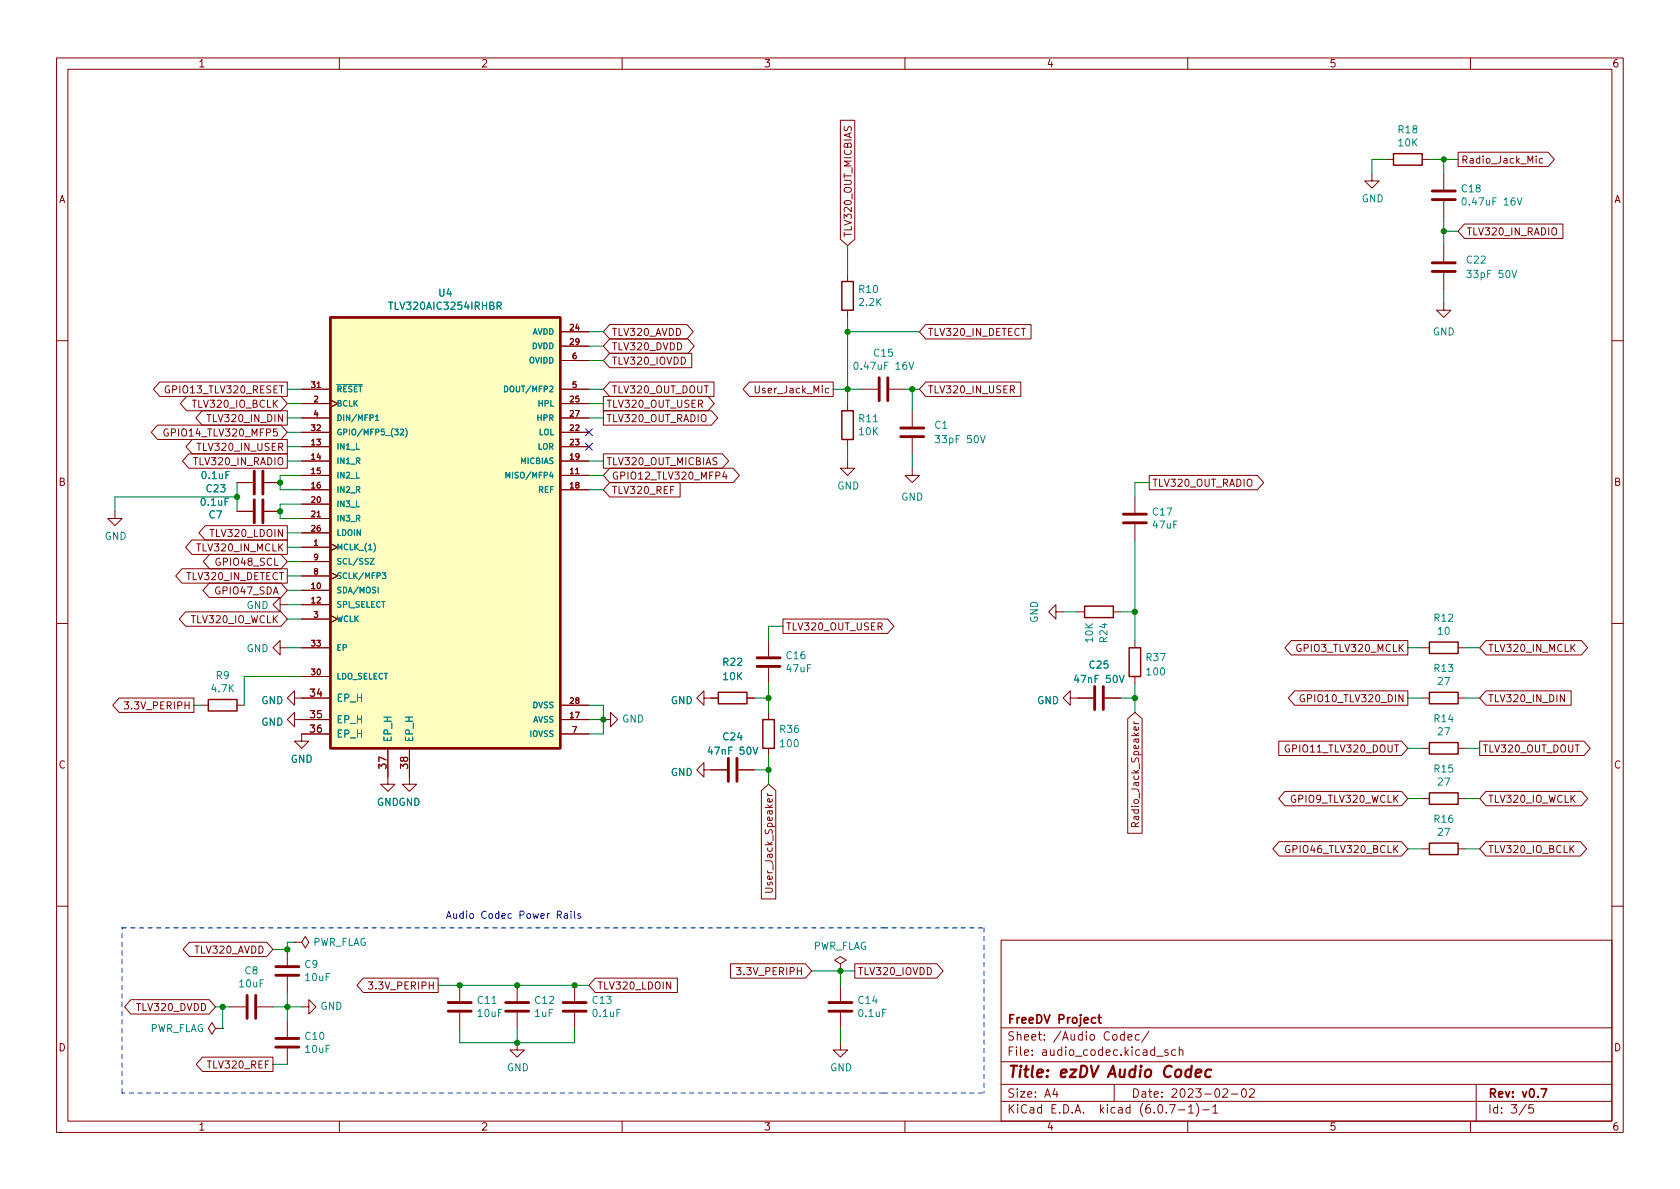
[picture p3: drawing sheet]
<svg xmlns="http://www.w3.org/2000/svg" width="297mm" height="210mm" viewBox="0 0 297 210" stroke-linecap="round" stroke-linejoin="round" font-family="sans-serif">
<g fill="none" stroke="#840000" stroke-width=".18">
<path d="M10 10.2h277v190.1h-277zM12 12.2h273v186.1h-273zM60 10.2v2M110 10.2v2M160 10.2v2M210 10.2v2M260 10.2v2M148.6 21.3h2.5v21l-1.2 1.1-1.3-1.1zM242.6 30.7v1.3h1.2l-1.2 1.3-1.3-1.3h1.3M245.1 28.2h1.3M251.5 28.2h1.2M255.3 30.7v2.8"/>
<path d="M255.3 35.6v2.7M257.8 26.9h15.9l1.1 1.3-1.1 1.3h-15.9zM258.9 39.6h17.4v2.6h-17.4l-1.1-1.3zM272.8 28.1l-.4-.1-.2 .2 .1 .6h.5M99.1 58.7h5M107.8 59.9h13.8l1.2 1.3-1.2 1.3h-13.8l-1.1-1.3zM107.8 57.4h13.7l1.1 1.3-1.1 1.2h-13.7l-1.1-1.2zM149.9 48.5v1.3M149.9 54.9v1.2M163.7 57.4h18.6v2.5h-18.6l-1.1-1.2zM255.3 53.6v1.3h1.2l-1.2 1.2-1.3-1.2h1.3M255.3 43.4v2.8"/>
<path d="M255.3 48.3v2.7M10 60.2h2M27.9 75.2h21.8l1.1 1.2-1.1 1.3h-21.8l-1.2-1.3zM28.2 67.6h22.6v2.5h-22.6l-1.1-1.3zM29.7 75.9a.59 .59 0 0 0-.7 .6 .59 .59 0 0 0 .7 .6l.1-.5h-.3M29.9 68.3a.59 .59 0 0 0-.7 .6 .59 .59 0 0 0 .7 .5l.1-.5h-.3M33 70.1h16.7l1.1 1.3-1.1 1.2h-16.7l-1.1-1.2zM34 77.7h16.8v2.6h-16.8l-1.1-1.3zM35.7 72.6h15.1v2.6h-15.1l-1.1-1.3zM36.6 73.3h.7M53.3 68.8h5.1M53.3 79h5.1"/>
<path d="M53.3 71.4h5.1M53.3 76.4h5.1M53.3 73.9h5.1M58.4 70.7l1.3 .7-1.3 .6M99.1 68.8h5M99.1 79h5M99.1 71.4h5M99.1 76.4h5M99.1 73.9h5M99.1 61.2h5M99.1 63.7h5M106.7 72.6h19.1l1.1 1.3-1.1 1.3h-19.1z"/>
<path d="M106.7 70.1h18.5l1.1 1.3-1.1 1.2h-18.5zM107.8 67.6h18.4v2.5h-18.4l-1.1-1.3zM107.8 62.5h14.5v2.5h-14.5l-1.1-1.3zM132.5 67.6h14.8v2.5h-14.8l-1.1-1.3zM133.5 68.2v1.1l.3 .2h.2l.2-.2v-1.1M149.9 71.4v1.2M149.9 77.7v1.3M152.4 68.8h2.8M157.2 68.8h2.8M161.3 72.6v2.8M161.3 77.5v2.8M163.7 67.6h16.8v2.5h-16.8l-1.1-1.3z"/>
<path d="M285 60.2h2M20.3 90.4v1.3h1.3l-1.3 1.3-1.3-1.3h1.3M33.4 80.3h17.4v2.5h-17.4l-1.1-1.3zM33.9 95.5h16.9v2.5h-16.9l-1.1-1.2zM36.3 93h14.5v2.5h-14.5l-1.1-1.3zM37 98h12.7l1.1 1.3-1.1 1.3h-12.7l-1.1-1.3zM41.9 90.4h2.8M41.9 85.3h2.8M46.7 90.4h2.8M46.7 85.3h2.8M53.3 96.8h5.1M53.3 84.1h5.1"/>
<path d="M53.3 81.5h5.1M53.3 86.6h5.1M53.3 89.1h5.1M53.3 91.7h5.1M53.3 94.2h5.1M53.3 99.3h5.1M58.4 96.1l1.3 .7-1.3 .6M99.1 84.1h5M99.1 81.5h5M99.1 86.6h5M106.7 80.3h21l1.1 1.2-1.1 1.3h-21zM107.8 82.8h21.8l1.1 1.3-1.1 1.2h-21.8l-1.1-1.2z"/>
<path d="M107.8 85.3h12.4v2.6h-12.4l-1.1-1.3zM128.1 83.4l-.3 .9h.8M128.4 83.9v.8M149.9 81.5v1.3h1.2l-1.2 1.3-1.3-1.3h1.3M161.3 82.8v1.3h1.3l-1.3 1.2-1.3-1.2h1.3M200.7 87.9v2.8M200.7 92.7v2.8M203.2 84.1h19.1l1.1 1.2-1.1 1.3h-19.1zM10 110.2h2M32.2 100.6h18.6v2.5h-18.6l-1.1-1.3zM32.8 108.2h16.9l1.1 1.3-1.1 1.2h-16.9l-1.1-1.2zM37 103.1h12.7l1.1 1.3-1.1 1.3h-12.7l-1.1-1.3z"/>
<path d="M49.5 106.9v-1.2l-1.2 1.2 1.2 1.3v-1.3h1.3M49.5 114.5v-1.2l-1.2 1.2 1.2 1.3v-1.3h1.3M53.3 114.5h5.1M53.3 104.4h5.1M53.3 106.9h5.1M53.3 109.5h5.1M53.3 119.6h5.1M53.3 101.8h5.1M58.4 108.8l1.3 .7-1.3 .6M58.4 101.2l1.3 .6-1.3 .7M135.9 113.3v2.8M135.9 118.1v2.8"/>
<path d="M138.4 109.5h18.5l1.1 1.2-1.1 1.3h-18.5zM186.7 108.2v-1.3l-1.3 1.3 1.3 1.3v-1.3h1.3M190.5 108.2h1.3M196.8 108.2h1.3M200.7 113.3v1.2M200.7 119.6v1.3M228.3 113.3h20.6v2.5h-20.6l-1.1-1.3zM251.5 114.5h1.2M257.8 114.5h1.3M262.7 113.3h16.9l1.1 1.2-1.1 1.3h-16.9l-1.1-1.3zM285 110.2h2M21 123.4h13.3v2.6h-13.3l-1.1-1.3z"/>
<path d="M21.9 124.1h.8l-.4 .5 .4 .1v.6l-.2 .1-.6-.1M35.6 124.7h1.2M41.9 124.7h1.3M52.1 127.2v-1.2l-1.3 1.2 1.3 1.3v-1.3h6.3M52.1 123.4v-1.2l-1.3 1.2 1.3 1.3v-1.3h6.3M58.4 129.8h-5.1v1.3h1.3l-1.3 1.2-1.2-1.2h1.2M68.6 132.3v6.4h1.2l-1.2 1.2-1.3-1.2h1.3M72.4 132.3v6.4h1.3l-1.3 1.2-1.3-1.2h1.3M99.1 124.7h5M99.1 127.2h5M99.1 129.8h5M106.7 127.2h1.2v-1.2l1.3 1.2-1.3 1.3v-1.3"/>
<path d="M124.5 123.4v-1.2l-1.3 1.2 1.3 1.3v-1.3h2.5M124.5 136.1v-1.2l-1.3 1.2 1.3 1.3v-1.3h4M130.6 136.1h2.7M132.1 123.4h1.2M134.6 139.8l1.3-1.1 1.3 1.1v19.2h-2.6zM135.9 126v1.2M135.9 132.3v1.3M189.2 123.4v-1.2l-1.2 1.2 1.2 1.3v-1.3h4.1M195.3 123.4h2.8M199.4 127.1l1.3-1.1 1.2 1.1v20.2h-2.5zM200.5 127.6l.2 .4M226.1 131.1h21.7l1.1 1.2-1.1 1.3h-21.7z"/>
<path d="M227.2 139.9h20.6l1.1 1.3-1.1 1.3h-20.6l-1.1-1.3zM227.9 131.8a.59 .59 0 0 0-.7 .6 .59 .59 0 0 0 .7 .5l.1-.5h-.2M228.9 122.2h20v2.5h-20l-1.1-1.3zM230.6 122.9a.59 .59 0 0 0-.7 .6 .59 .59 0 0 0 .7 .5v-.4h-.2M251.5 123.4h1.2M251.5 132.3h1.2M257.8 123.4h1.3M257.8 132.3h1.3M261.6 131.1h18.5l1.1 1.2-1.1 1.3h-18.5zM262.7 139.9h16.9l1.1 1.3-1.1 1.3h-16.9l-1.1-1.3zM262.7 122.2h15.1v2.5h-15.1l-1.1-1.3zM276.6 122.8v1.3l-.7-1.3v1.3"/>
<path d="M135.3 157.1h1l.3 .2-.1 .4-.2 .1h-1M200.7 146.2v-.6l-.2-.2-.3 .1-.1 .7h1.2M201.3 145.4l-.6 .5M226.2 148.8h21.6l1.1 1.3-1.1 1.3h-21.6l-1.2-1.3zM228 149.6a.59 .59 0 0 0-.7 .5 .59 .59 0 0 0 .7 .6l.1-.5h-.3M251.5 150.1h1.2M251.5 141.2h1.2M257.8 150.1h1.3M257.8 141.2h1.3M262.7 148.8h16.7l1.1 1.3-1.1 1.3h-16.7l-1.1-1.3zM10 160.2h2M23.1 176.8h13.9l1.1 1.2-1.1 1.3h-13.9l-1.1-1.3z"/>
<path d="M33.5 166.6h13.6l1.2 1.3-1.2 1.3h-13.6l-1.1-1.3zM40.6 178h2.8M45.5 178h2.8M50.8 167.9v2.8M50.8 172.7v2.8M52.1 166.6h1.2l.7-1 .6 1-.6 1-.7-1M52.1 166.6h.1M53.3 178h1.3v-1.2l1.3 1.2-1.3 1.3v-1.3M64.2 173h13.3v2.5h-13.3l-1.1-1.3zM65.1 173.6h.8l-.4 .5 .4 .1v.6l-.2 .1-.6-.1M81.3 174.2v2.8M81.3 179.1v2.8"/>
<path d="M91.4 174.2v2.8M91.4 179.1v2.8M101.6 174.2v2.8M101.6 179.1v2.8M105.3 173h14.5v2.5h-14.5l-1.2-1.3zM129.2 170.4h13.2l1.1 1.3-1.1 1.3h-13.2zM130.2 171.1h.8l-.4 .5 .3 .1v.5l-.1 .2-.6-.2M148.6 170.4l1-.6-1-.6-1 .6 1 .6v1.3M148.6 171.7h.1M148.6 174.2v2.8M148.6 179.1v2.8M151.1 170.4h14.5l1.2 1.3-1.2 1.3h-14.5z"/>
<path d="M177 166.3h108v32h-108zM285 160.2h2M35.8 186.9h12.5v2.6h-12.5l-1.1-1.3zM38.1 181.9l-.6-1.1-.7 1.1 .7 1 .6-1h1.3M39.4 181.9h.1M50.8 180.6v2.8M50.8 185.4v2.8M60 198.3v2M91.4 184.4v1.3h1.3l-1.3 1.2-1.2-1.2h1.2M110 198.3v2M148.6 184.4v1.3h1.3l-1.3 1.2-1.3-1.2h1.3M160 198.3v2"/>
<path d="M177 194.8h108M177 191.8h108M177 187.8h108M177 181.8h108M186.5 192.5l-.4 1h1M186.9 193v1M197 191.8v3M198.8 183l-.4-.1-.3 .3v.4l.1 .3h.6M198.8 182.4v1.5M199.4 183.4l.7-.1v-.3l-.5-.1-.2 .2 .1 .8h.6M201.4 183l-.4-.1-.3 .3v.4l.2 .3h.5M203.1 182.4l-1.2 1.9"/>
<path d="M204.5 186.8h1.1M206.5 185.7l-.4-.1-.2 .2 .1 .3 .5 .1v.4h-.6M206.8 195.3h1l-.7 1.5M207.9 185.7l-.5-.1-.3 .3v.4l.2 .3h.6M208.4 196.3h1.1M208.5 185.8l.2-.2 .4 .1v.9M208.5 185.1v1.5M210 198.3v2M210.1 195.8l.5-.5v1.5M210.1 196.8h.9M211.5 195.1a1.72 1.72 0 0 1 0 2.3M212.6 196.3h1.2"/>
<path d="M214.4 195.8l.5-.5v1.5M214.4 196.8h.9M216.2 192.7l.6-.2 .2 .2 .1 .3-1 1h1M217.7 193.5h1.2M219.7 192.6l.2-.1a.81 .81 0 0 1 .5 .7 .81 .81 0 0 1-.3 .8h-.1a.81 .81 0 0 1-.6-.6 .81 .81 0 0 1 .3-.8zM220.9 192.7l.6-.2 .2 .2 .1 .3-.9 1h.9M260 198.3v2M261 191.8v6.5M269.9 195.3l-1.3 1.9M271.1 195.3h-.7l-.1 .7 .2-.1 .5 .1 .2 .2-.1 .5-.2 .1-.6-.1"/>
</g>
<path d="M194.1 179.9h.6M194.3 179.4v1.3l.4 .2M193.7 180l-.4-.1-.3 .3v.4l.1 .3h.6M272.5 192.5h1l-.7 1.5" fill="none" stroke="#840000" stroke-width=".3"/>
<path d="M211.4 189.8l1-.2-.1-.4-.5-.1-.3 .3-.1 1 .2 .1 .6-.1M214.1 189.2a.66 .66 0 0 0-.9 .3l-.1 .6 .1 .3 .2 .1 .6-.1" fill="none" stroke="#840000" stroke-width=".4"/>
<g fill="none" stroke="#840000" stroke-width=".51">
<path d="M253.2 35.3h4.1M253.2 33.8h4.1M253.2 48h4.1M253.2 46.5h4.1M155.4 66.8v4.1M157 66.8v4.1M159.3 77.2h4M159.3 75.7h4M45 83.3v4.1M45 88.4v4.1M46.5 83.3v4.1M46.5 88.4v4.1"/>
<path d="M198.6 92.5h4.1M198.6 90.9h4.1M133.9 117.9h4M133.9 116.3h4M128.8 134.1v4.1M130.3 134.1v4.1M193.5 121.4v4.1M195.1 121.4v4.1M43.7 176v4.1M45.2 176v4.1M48.8 172.5h4M48.8 170.9h4"/>
<path d="M79.2 178.8h4.1M79.2 177.3h4.1M89.4 178.8h4.1M89.4 177.3h4.1M99.6 178.8h4M99.6 177.3h4M146.6 178.8h4M146.6 177.3h4M48.8 185.2h4M48.8 183.6h4"/>
</g>
<g fill="none" stroke="#008484" stroke-width=".18">
<path d="M258.6 35.1l.2-.1a.68 .68 0 0 1 .5 .6 .68 .68 0 0 1-.5 .7l-.2-.2-.1-.3zM268.2 35l.5 1.3 .4-1.3M87.9 54.1l.6-.1 .1-.2v-.3l-.7-.1v1.3M88.2 54.1l.4 .6M267.3 47.8l.4 1.3 .5-1.3M66.4 73.6l.3-.2v1M66.4 74.4h.6M70.8 76l.4-.1 .2 .3-.7 .7h.7M71.7 75.7a1.17 1.17 0 0 1 0 1.6M89.2 68.3a.51 .51 0 0 1 .6 .5 .51 .51 0 0 1-.6 .5zM151.2 64.1l.1-.1a.68 .68 0 0 1 .4 .7 .68 .68 0 0 1-.4 .6 .84 .84 0 0 1-.1-1.2zM160.7 64l.4 1.3 .5-1.3"/>
<path d="M173.3 77l.5 1.3 .4-1.3M65.5 98.8h.6l-.6 1h.6M66.1 96.1a1.17 1.17 0 0 1 0 1.5M89.5 84.5v-1l.3 .7 .3-.7v1M66.9 103.8v1M67.6 101.3h.6l-.3 .4 .3 .1v.4l-.2 .1-.4-.1M197.9 119.4l.4 1.3 .5-1.3M133.1 132.1l.5 1.3 .4-1.3"/>
</g>
<g fill="none" stroke="#840000" stroke-width=".25">
<path d="M246.4 27.2h5.1v2h-5.1zM148.8 49.8h2.1v5.1h-2.1zM148.8 72.6h2.1v5.1h-2.1zM191.8 107.2h5v2h-5zM199.6 114.5h2.1v5.1h-2.1zM252.7 113.5h5.1v2.1h-5.1zM36.8 123.7h5.1v2h-5.1zM127 122.4h5.1v2.1h-5.1zM134.9 127.2h2v5.1h-2zM252.7 122.4h5.1v2.1h-5.1zM252.7 131.3h5.1v2h-5.1zM252.7 149.1h5.1v2h-5.1z"/>
<path d="M252.7 140.2h5.1v2h-5.1z"/>
</g>
<path d="M58.4 56.1h40.7v76.2h-40.7z" fill="#ffffc2" stroke="#ffffc2" stroke-width=".18"/>
<path d="M58.4 56.1h40.7v76.2h-40.7z" fill="none" stroke="#840000" stroke-width=".41"/>
<path d="M99.8 161.6h.5v.8M100.3 161.9h-.4l-.2 .2 .2 .3 .4-.1M101 161.1v.1M101 161.6v.8M101.6 161.1v1.1l.1 .2M102.6 161.6h-.3l-.1 .1v.2l.4 .1v.3h-.4" fill="none" stroke="#0000c2" stroke-width=".18"/>
<path d="M21.6 164.1h134.6M156.2 164.1h17.8M174 164.1v29.2M21.6 193.3v-29.2M156.2 193.3h-134.6M156.2 193.3h17.8" fill="none" stroke="#0000c2" stroke-width=".18" stroke-dasharray=".8 .8"/>
<g fill="none" stroke="#008400" stroke-width=".18">
<path d="M245.1 28.2h-2.5v2.5M252.7 28.2h5.1M255.3 28.2v2.5M255.3 38.3v5.1M104.1 58.7h2.6M149.9 43.4v5.1M149.9 56.1v15.3M149.9 58.7h12.7M255.3 51v2.6M255.3 40.9h2.5M50.8 71.4h2.5M50.8 68.8h2.5"/>
<path d="M50.8 73.9h2.5M50.8 76.4h2.5M50.8 79h2.5M104.1 71.4h2.6M104.1 68.8h2.6M104.1 73.9h2.6M104.1 61.2h2.6M104.1 63.7h2.6M147.3 68.8h5.1M149.9 79v2.5M160 68.8h2.6M161.3 68.8v3.8"/>
<path d="M41.9 87.9h-21.6v2.5M41.9 85.3v5.1M50.8 81.5h2.5M50.8 99.3h2.5M50.8 94.2h2.5M50.8 96.8h2.5M53.3 84.1h-3.8v2.5h3.8M53.3 89.1h-3.8v2.6h3.8M104.1 86.6h2.6M104.1 84.1h2.6M104.1 81.5h2.6M161.3 80.3v2.5"/>
<path d="M200.7 95.5v17.8M203.2 85.3h-2.5v2.6M50.8 114.5h2.5M50.8 104.4h2.5M50.8 109.5h2.5M50.8 101.8h2.5M50.8 106.9h2.5M53.3 119.6h-10.1v5.1M138.4 110.7h-2.5v2.6M188 108.2h2.5M198.1 108.2h2.6M248.9 114.5h2.6"/>
<path d="M259.1 114.5h2.5M34.3 124.7h1.3M104.1 124.7h2.6v5.1h-2.6M104.1 127.2h2.6M133.3 123.4h2.6M133.3 136.1h2.6M135.9 120.9v5.1M135.9 133.6v5.1M198.1 123.4h2.6M200.7 120.9v5.1M248.9 123.4h2.6M248.9 132.3h2.6"/>
<path d="M259.1 123.4h2.5M259.1 132.3h2.5M248.9 141.2h2.6M248.9 150.1h2.6M259.1 141.2h2.5M259.1 150.1h2.5M38.1 178h2.5M39.4 178v3.9M48.3 178h5M50.8 175.5v5.1M52.1 166.6h-1.3v1.3h-2.5M77.5 174.2h26.6"/>
<path d="M143.5 171.7h7.6M148.6 171.7v2.5M48.3 188.2h2.5M81.3 181.9v2.5h20.3v-2.5M91.4 181.9v2.5M148.6 181.9v2.5"/>
</g>
<path d="M103.5 78.4l1.2 1.2M103.5 75.8l1.2 1.3M104.7 78.4l-1.2 1.2M104.7 75.8l-1.2 1.3" fill="none" stroke="#000084" stroke-width=".18"/>
<g fill="#008400" stroke="#008400" stroke-width=".18">
<circle cx="200.7" cy="108.2" r=".46"/>
<circle cx="149.9" cy="68.8" r=".46"/>
<circle cx="161.3" cy="68.8" r=".46"/>
<circle cx="149.9" cy="58.7" r=".46"/>
<circle cx="148.6" cy="171.7" r=".46"/>
<circle cx="135.9" cy="136.1" r=".46"/>
<circle cx="91.4" cy="174.2" r=".46"/>
<circle cx="81.3" cy="174.2" r=".46"/>
<circle cx="101.6" cy="174.2" r=".46"/>
<circle cx="91.4" cy="184.4" r=".46"/>
<circle cx="41.9" cy="87.9" r=".46"/>
<circle cx="200.7" cy="123.4" r=".46"/>
<circle cx="39.4" cy="178" r=".46"/>
<circle cx="50.8" cy="178" r=".46"/>
<circle cx="50.8" cy="167.9" r=".46"/>
<circle cx="106.7" cy="127.2" r=".46"/>
<circle cx="135.9" cy="123.4" r=".46"/>
<circle cx="49.5" cy="90.4" r=".46"/>
<circle cx="49.5" cy="85.3" r=".46"/>
<circle cx="255.3" cy="40.9" r=".46"/>
<circle cx="255.3" cy="28.2" r=".46"/>
</g>
<text font-size="2.8" fill="#840000" x="178" y="190.6">Title: ezDV Audio Codec</text>
<g font-size="2.1" fill="#840000">
<text x="178" y="184">Sheet: /Audio Codec/</text>
<text x="178" y="181">FreeDV Project</text>
<text x="178" y="186.7">File: audio_codec.kicad_sch</text>
<text x="178" y="196.9">KiCad E.D.A. kicad (6.0.7-1)-1</text>
<text x="178" y="194.1">Size: A4</text>
<text x="200" y="194.1">Date: 2023-02-02</text>
<text x="263" y="194.1">Rev: v0.7</text>
<text x="263" y="196.9">Id: 3/5</text>
</g>
<g font-size="1.8" fill="#840000">
<text x="35" y="11.9">1</text>
<text x="85" y="11.9">2</text>
<text x="135" y="11.9">3</text>
<text x="185" y="11.9">4</text>
<text x="235" y="11.9">5</text>
<text x="285" y="11.9">6</text>
<text x="258.3" y="28.9">Radio_Jack_Mic</text>
<text x="10.3" y="35.9">A</text>
<text x="285.3" y="35.9">A</text>
<text x="150.6" y="42" transform="rotate(-90 150.6 42)">TLV320_OUT_MICBIAS</text>
<text x="259.2" y="41.6">TLV320_IN_RADIO</text>
<text x="108.1" y="59.4">TLV320_AVDD</text>
<text x="164" y="59.4">TLV320_IN_DETECT</text>
<text x="108.1" y="61.9">TLV320_DVDD</text>
<text x="108.1" y="64.5">TLV320_IOVDD</text>
<text x="29.8" y="69.6">GPIO13_TLV320_RESET</text>
<text x="108.1" y="69.6">TLV320_OUT_DOUT</text>
<text x="134.1" y="69.6">User_Jack_Mic</text>
<text x="164" y="69.6">TLV320_IN_USER</text>
<text x="30" y="77.2">GPIO14_TLV320_MFP5</text>
<text x="34.3" y="72.1">TLV320_IO_BCLK</text>
<text x="37.3" y="74.6">TLV320_IN_DIN</text>
<text x="107.2" y="74.6">TLV320_OUT_RADIO</text>
<text x="107.2" y="72.1">TLV320_OUT_USER</text>
<text x="34.6" y="82.3">TLV320_IN_RADIO</text>
<text x="35.4" y="79.7">TLV320_IN_USER</text>
<text x="107.2" y="82.3">TLV320_OUT_MICBIAS</text>
<text x="10.3" y="85.9">B</text>
<text x="108.1" y="84.8">GPIO12_TLV320_MFP4</text>
<text x="108.1" y="87.3">TLV320_REF</text>
<text x="203.7" y="86.1">TLV320_OUT_RADIO</text>
<text x="285.3" y="85.9">B</text>
<text x="37.5" y="95">TLV320_LDOIN</text>
<text x="35.2" y="97.5">TLV320_IN_MCLK</text>
<text x="38.5" y="100">GPIO48_SCL</text>
<text x="33.2" y="102.6">TLV320_IN_DETECT</text>
<text x="38.3" y="105.1">GPIO47_SDA</text>
<text x="33.9" y="110.2">TLV320_IO_WCLK</text>
<text x="138.9" y="111.5">TLV320_OUT_USER</text>
<text x="229.7" y="115.3">GPIO3_TLV320_MCLK</text>
<text x="263.1" y="115.3">TLV320_IN_MCLK</text>
<text x="22.6" y="125.4">3.3V_PERIPH</text>
<text x="54.9" y="123.2">34</text>
<text x="230.7" y="124.2">GPIO10_TLV320_DIN</text>
<text x="263.1" y="124.2">TLV320_IN_DIN</text>
<text x="54.9" y="127">35</text>
<text x="54.9" y="129.5">36</text>
<text x="10.3" y="135.9">C</text>
<text x="68.3" y="135.9" transform="rotate(-90 68.3 135.9)">37</text>
<text x="72.1" y="135.9" transform="rotate(-90 72.1 135.9)">38</text>
<text x="227.8" y="133.1">GPIO11_TLV320_DOUT</text>
<text x="262.1" y="133.1">TLV320_OUT_DOUT</text>
<text x="285.3" y="135.9">C</text>
<text x="228.5" y="141.9">GPIO9_TLV320_WCLK</text>
<text x="263.1" y="141.9">TLV320_IO_WCLK</text>
<text x="201.4" y="145.1" transform="rotate(-90 201.4 145.1)">Radio_Jack_Speaker</text>
<text x="227.9" y="150.8">GPIO46_TLV320_BCLK</text>
<text x="263.1" y="150.8">TLV320_IO_BCLK</text>
<text x="136.6" y="156.8" transform="rotate(-90 136.6 156.8)">User_Jack_Speaker</text>
<text x="34.5" y="168.6">TLV320_AVDD</text>
<text x="130.9" y="172.4">3.3V_PERIPH</text>
<text x="151.6" y="172.4">TLV320_IOVDD</text>
<text x="24.4" y="178.8">TLV320_DVDD</text>
<text x="65.8" y="175">3.3V_PERIPH</text>
<text x="105.6" y="175">TLV320_LDOIN</text>
<text x="10.3" y="185.9">D</text>
<text x="285.3" y="185.9">D</text>
<text x="37" y="188.9">TLV320_REF</text>
<text x="35" y="199.9">1</text>
<text x="85" y="199.9">2</text>
<text x="135" y="199.9">3</text>
<text x="185" y="199.9">4</text>
<text x="235" y="199.9">5</text>
<text x="285" y="199.9">6</text>
</g>
<g font-size="1.8" fill="#008484">
<text x="247.3" y="23.6">R18</text>
<text x="247.3" y="25.9">10K</text>
<text x="240.7" y="35.8">GND</text>
<text x="258.5" y="34">C18</text>
<text x="259.1" y="36.3">0.47uF 16V</text>
<text x="259.4" y="46.6">C22</text>
<text x="77.6" y="52.4">U4</text>
<text x="151.9" y="51.8">R10</text>
<text x="259.8" y="49.1">33pF 50V</text>
<text x="69.3" y="54.8">TLV320AIC3254IRHBR</text>
<text x="152" y="54.1">2.2K</text>
<text x="253.3" y="59.3">GND</text>
<text x="151.6" y="65.4">0.47uF 16V</text>
<text x="154.6" y="63.1">C15</text>
<text x="151.9" y="74.6">R11</text>
<text x="151.9" y="77">10K</text>
<text x="165.3" y="75.8">C1</text>
<text x="165.9" y="78.4">33pF 50V</text>
<text x="35.6" y="89.4">0.1uF</text>
<text x="35.8" y="84.7">0.1uF</text>
<text x="36.6" y="87">C23</text>
<text x="148" y="86.6">GND</text>
<text x="159.3" y="88.5">GND</text>
<text x="18.5" y="95.4">GND</text>
<text x="37" y="91.7">C7</text>
<text x="203.9" y="91.2">C17</text>
<text x="203.9" y="93.5">47uF</text>
<text x="43.6" y="107.7">GND</text>
<text x="183.5" y="110.2" transform="rotate(-90 183.5 110.2)">GND</text>
<text x="193.2" y="113.5" transform="rotate(-90 193.2 113.5)">10K</text>
<text x="195.8" y="113.5" transform="rotate(-90 195.8 113.5)">R24</text>
<text x="253.6" y="109.9">R12</text>
<text x="254.3" y="112.2">10</text>
<text x="43.6" y="115.3">GND</text>
<text x="127.9" y="117.7">R22</text>
<text x="139.1" y="116.6">C16</text>
<text x="139.2" y="118.9">47uF</text>
<text x="192.7" y="118.2">C25</text>
<text x="202.7" y="116.9">R37</text>
<text x="202.9" y="119.4">100</text>
<text x="253.6" y="118.8">R13</text>
<text x="37.5" y="122.4">4.7K</text>
<text x="38.2" y="120.1">R9</text>
<text x="46.2" y="124.5">GND</text>
<text x="59.4" y="124.1">EP_H</text>
<text x="118.6" y="124.5">GND</text>
<text x="127.9" y="120.3">10K</text>
<text x="183.3" y="124.5">GND</text>
<text x="190.4" y="120.8">47nF 50V</text>
<text x="254.3" y="121.1">27</text>
<text x="46.2" y="128.3">GND</text>
<text x="59.4" y="127.9">EP_H</text>
<text x="59.4" y="130.4">EP_H</text>
<text x="69.2" y="131.3" transform="rotate(-90 69.2 131.3)">EP_H</text>
<text x="73" y="131.3" transform="rotate(-90 73 131.3)">EP_H</text>
<text x="110" y="127.8">GND</text>
<text x="127.9" y="130.9">C24</text>
<text x="138" y="129.6">R36</text>
<text x="253.6" y="127.7">R14</text>
<text x="254.3" y="130">27</text>
<text x="51.4" y="134.9">GND</text>
<text x="118.6" y="137.2">GND</text>
<text x="125.7" y="133.5">47nF 50V</text>
<text x="138.1" y="132.1">100</text>
<text x="253.6" y="136.6">R15</text>
<text x="66.6" y="142.5">GNDGND</text>
<text x="254.3" y="138.9">27</text>
<text x="253.6" y="145.5">R16</text>
<text x="254.3" y="147.8">27</text>
<text x="55.2" y="167.3">PWR_FLAG</text>
<text x="143.6" y="167.9">PWR_FLAG</text>
<text x="43.3" y="172.3">C8</text>
<text x="53.9" y="171.2">C9</text>
<text x="54.1" y="173.5">10uF</text>
<text x="42.4" y="174.6">10uF</text>
<text x="56.6" y="178.6">GND</text>
<text x="84.5" y="177.5">C11</text>
<text x="84.5" y="179.8">10uF</text>
<text x="94.6" y="179.8">1uF</text>
<text x="94.7" y="177.5">C12</text>
<text x="104.8" y="177.5">C13</text>
<text x="104.9" y="179.8">0.1uF</text>
<text x="151.8" y="177.5">C14</text>
<text x="151.9" y="179.8">0.1uF</text>
<text x="26.4" y="182.5">PWR_FLAG</text>
<text x="54" y="183.9">C10</text>
<text x="54.1" y="186.2">10uF</text>
<text x="89.6" y="189.4">GND</text>
<text x="146.8" y="189.4">GND</text>
</g>
<text font-size="1.8" fill="#0000c2" x="78.7" y="162.5">Audio Codec Power Rails</text>
<g font-size="1.4" fill="#008484">
<text x="94" y="59.2">AVDD</text>
<text x="93.6" y="64.3">OVIDD</text>
<text x="94" y="61.7">DVDD</text>
<text x="59.4" y="71.9">BCLK</text>
<text x="59.4" y="69.3">~{RESET}</text>
<text x="89.9" y="69.3">DOUT/MFP2</text>
<text x="95.2" y="71.9">HPL</text>
<text x="59.4" y="77">GPIO/MFP5_(32)</text>
<text x="59.4" y="74.4">DIN/MFP1</text>
<text x="95.1" y="74.4">HPR</text>
<text x="95.2" y="77">LOL</text>
<text x="59.4" y="79.5">IN1_L</text>
<text x="59.4" y="82">IN1_R</text>
<text x="92.1" y="82">MICBIAS</text>
<text x="95.1" y="79.5">LOR</text>
<text x="59.4" y="84.6">IN2_L</text>
<text x="59.4" y="87.1">IN2_R</text>
<text x="59.4" y="89.7">IN3_L</text>
<text x="90.3" y="84.6">MISO/MFP4</text>
<text x="95.2" y="87.1">REF</text>
<text x="59.4" y="92.2">IN3_R</text>
<text x="59.4" y="94.7">LDOIN</text>
<text x="59.4" y="97.3">MCLK_(1)</text>
<text x="59.4" y="99.8">SCL/SSZ</text>
<text x="59.4" y="104.9">SDA/MOSI</text>
<text x="59.4" y="107.4">SPI_SELECT</text>
<text x="59.4" y="102.4">SCLK/MFP3</text>
<text x="59.4" y="110">WCLK</text>
<text x="59.4" y="115.1">EP</text>
<text x="59.4" y="120.1">LDO_SELECT</text>
<text x="94.2" y="125.2">DVSS</text>
<text x="93.7" y="130.3">IOVSS</text>
<text x="94.2" y="127.8">AVSS</text>
</g>
<g font-size="1.4" fill="#840000">
<text x="100.8" y="58.4">24</text>
<text x="100.8" y="61">29</text>
<text x="101.2" y="63.5">6</text>
<text x="55.1" y="68.6">31</text>
<text x="55.5" y="71.1">2</text>
<text x="100.8" y="71.1">25</text>
<text x="101.2" y="68.6">5</text>
<text x="55.1" y="76.2">32</text>
<text x="55.5" y="73.7">4</text>
<text x="100.8" y="76.2">22</text>
<text x="100.8" y="73.7">27</text>
<text x="55.1" y="78.7">13</text>
<text x="55.1" y="81.3">14</text>
<text x="55.1" y="83.8">15</text>
<text x="100.8" y="83.8">11</text>
<text x="100.8" y="81.3">19</text>
<text x="100.8" y="78.7">23</text>
<text x="55.1" y="86.4">16</text>
<text x="55.1" y="88.9">20</text>
<text x="100.8" y="86.4">18</text>
<text x="55.1" y="91.4">21</text>
<text x="55.1" y="94">26</text>
<text x="55.5" y="96.5">1</text>
<text x="55.5" y="101.6">8</text>
<text x="55.5" y="99.1">9</text>
<text x="55.1" y="104.1">10</text>
<text x="55.1" y="106.7">12</text>
<text x="55.5" y="109.2">3</text>
<text x="55.1" y="119.4">30</text>
<text x="55.1" y="114.3">33</text>
<text x="100.8" y="124.5">28</text>
<text x="100.8" y="127">17</text>
<text x="101.2" y="129.5">7</text>
</g>
</svg>
